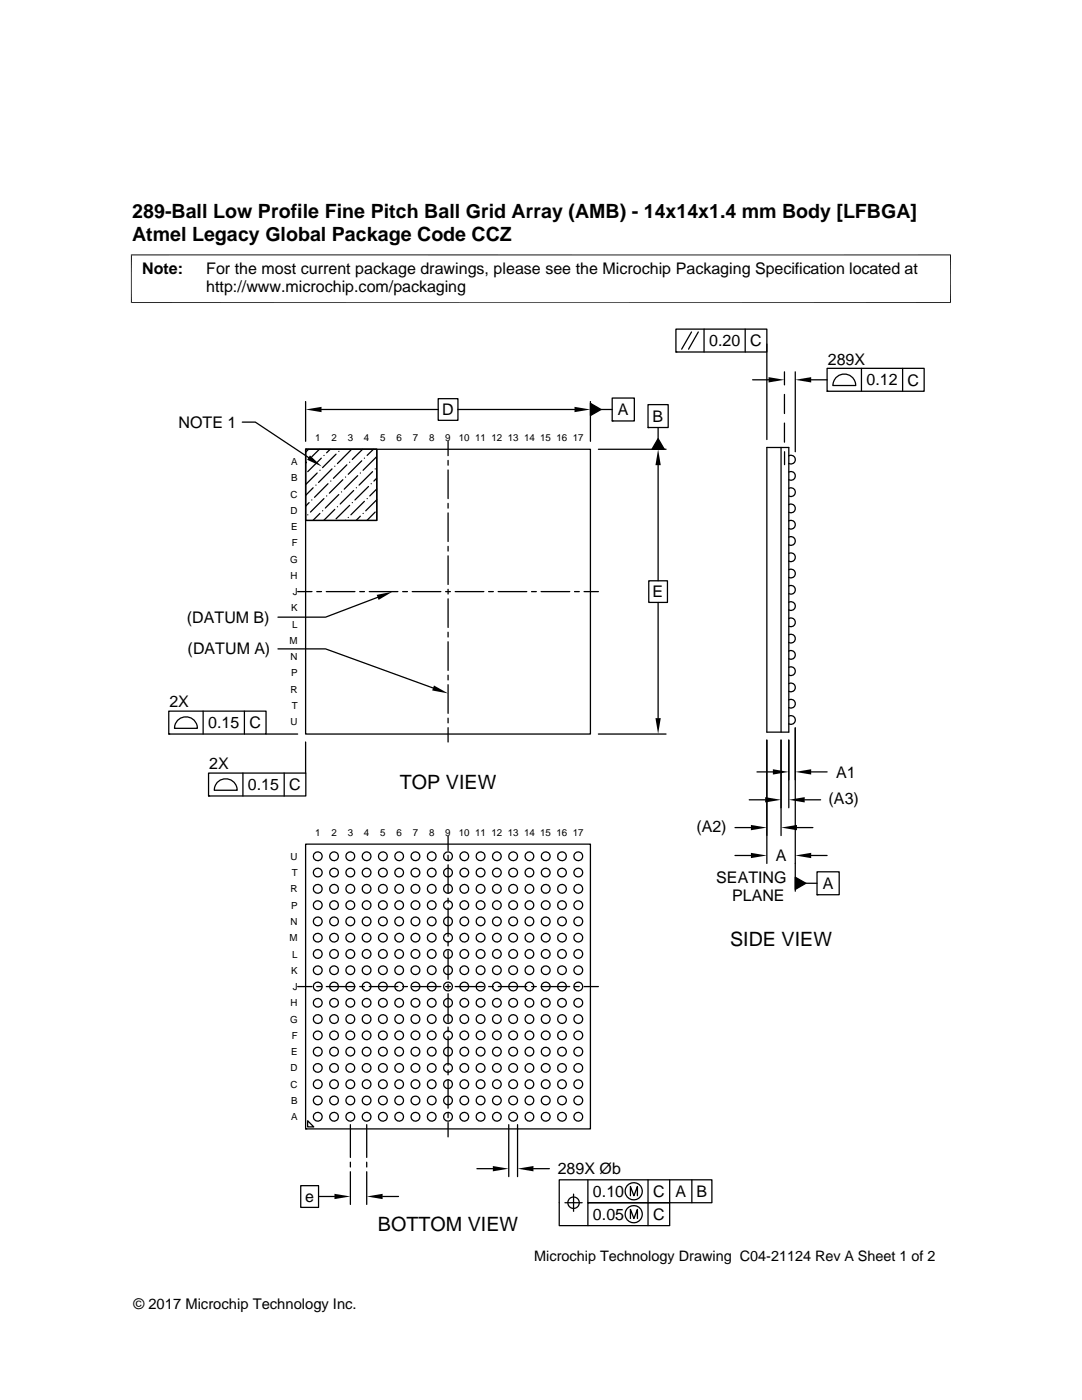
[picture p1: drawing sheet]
<svg xmlns="http://www.w3.org/2000/svg" width="216mm" height="279mm" viewBox="0 0 216 279" stroke-linecap="round" stroke-linejoin="round" font-family="sans-serif">
<g fill="none" stroke="#000" stroke-width=".25">
<path d="M87.4 79.6h4v4.3h-4zM122.2 79.4h4.4v4.6h-4.4zM134.9 65.7h18.1v4.6h-18.1zM134.9 70.3h.1M138 66.3l-2 3.4M139.3 66.3l-1.9 3.4M140.5 65.7v4.6M148.7 65.7v4.6M150.2 75.8h3.2M153 68.7v19M156.5 74.2v2.6M156.5 78.7v3.8"/>
<path d="M158.7 74.2v15.9M161.9 75.8h3.1M165 73.5h19.4v4.6h-19.4zM165 78.1h.1M167 75.2a2.28 2.28 0 0 1 2.4-.3 2.28 2.28 0 0 1 1.4 2h-4.6l.3-1.1zM171.9 73.5v4.6M180.1 73.5v4.6M48.3 84.2h2.6l10.7 7.1M61 89.7h14.2v14.2h-14.2zM61 89.7h56.8v56.8h-56.8zM61 89.7h.1M61 80.1v8"/>
<path d="M61.2 92.2l-.2 .2M61.6 89.7l-.6 .6M61.7 91.7h.1M62.2 99.8h.1M62.5 97.3l-1.5 1.6M63 96.8h.1M63.3 94.4l-2.3 2.3M63.7 89.7l-1.5 1.5M63.8 93.9h.1M64.1 91.4l-2.7 2.7M64.2 81.7h23.2M64.6 99.5l-2.6 2.7"/>
<path d="M64.6 90.9h.1M65.2 99h.1M65.4 96.5l-2.6 2.8M65.9 89.7l-.7 .7M66 96h.1M66.3 93.6l-2.7 2.7M66.8 93h.1M67.1 90.6l-2.7 2.7M67.6 98.7l-2.7 2.7M67.6 90.1h.1M68.1 98.2h.1M68.4 95.7l-2.7 2.7"/>
<path d="M68.9 95.2h.1M69.2 92.8l-2.7 2.7M69.8 92.2h.1M70 89.8l-2.7 2.7M70.6 97.9l-2.7 2.7M71.1 97.3h.1M71.4 94.9l-2.7 2.7M71.9 94.4h.1M72.2 92l-2.7 2.7M72.3 89.7l-2 2M72.7 91.4h.1M73.3 99.5h.1"/>
<path d="M73.5 97.1l-2.7 2.7M74.1 96.5h.1M74.3 94.1l-2.7 2.7M74.5 89.7l-1.2 1.2M74.9 93.6h.1M75.1 91.2l-2.6 2.7M75.2 95.4l-.6 .6M75.2 97.6l-1.4 1.4M75.2 99.7l-2.2 2.2M89.4 88.1v2.8M89.4 91.9v.9M89.4 93.8v5.7"/>
<path d="M91.4 81.7h23.2M117.8 80.5l2.1 1.2-2.1 1.2zM117.8 80.1v8M119.4 89.7h13.5M119.9 81.7h2.3M122.2 84h.1M129.3 80.8h4v4.5h-4zM129.3 85.3h.1M131.3 87.5l1.2 2.2h-2.4zM131.3 85.3v2.2M131.3 92.8v23.1M153 89.3h4.4v56.8h-4.4z"/>
<path d="M155.9 89.3v56.8M156.5 84.4v3.8M156.5 90.1v2.6M157.4 97.5a.88 .88 0 0 1 .9 0 .88 .88 0 0 1 .4 .9 .87 .87 0 0 1-1.3 .6M157.4 94.2h.8a.87 .87 0 0 1 .4 1.2 .87 .87 0 0 1-1.2 .3M157.4 91a.87 .87 0 0 1 1.2 .3 .87 .87 0 0 1-.4 1.2h-.8M59.4 118.1h2.9M61.4 102.7h.1M61.7 100.3l-.7 .7M63.2 118.1h1M63.8 102.5l-1.4 1.4M64.4 101.9h.1"/>
<path d="M65.1 118.1h5.7M66.8 101.7l-2.2 2.2M67.3 101.1h.1M68.9 103.8v.1M69.5 103.3h.1M69.8 100.9l-2.7 2.6M70.3 100.3h.1M71.8 118.1h.9M71.9 103l-.8 .9M72.5 102.5h.1M72.7 100.1l-2.7 2.6M73.7 118.1h5.7"/>
<path d="M74.9 102.2l-1.7 1.7M75.4 119.2l-10.4 4h-9.5M80.3 118.1h1M82.3 118.1h5.7M88.9 118.1h1M89.4 100.5v.9M89.4 102.4v5.7M89.4 109v1M89.4 110.9v5.7M89.4 117.6v1M89.4 119.5v5.7M90.8 118.1h5.7"/>
<path d="M97.5 118.1h.9M99.4 118.1h5.7M106.1 118.1h.9M108 118.1h5.7M114.6 118.1h1M116.5 118.1h2.9M129.5 115.9h3.7v4.3h-3.7zM157.4 116.9h.8a.87 .87 0 0 1 .4 1.2 .87 .87 0 0 1-1.2 .4M157.4 113.7a.87 .87 0 0 1 1.2 .4 .87 .87 0 0 1-.4 1.2l-.8-.1M157.4 110.4a.87 .87 0 0 1 1.3 .8 .87 .87 0 0 1-1.3 .8M157.4 107.2a.87 .87 0 0 1 1.3 .8 .87 .87 0 0 1-1.3 .7M157.4 103.9a.87 .87 0 0 1 1.3 .8 .87 .87 0 0 1-1.3 .8"/>
<path d="M157.4 100.7a.87 .87 0 0 1 1.3 .8 .87 .87 0 0 1-1.3 .7M55.5 129.5h9.5l21.4 7.8M89.4 126.2v.9M89.4 128.1v5.7M89.4 134.7v1M89.4 136.7v5.7M131.3 120.2v23.1M157.4 139.7l.8-.1a.87 .87 0 0 1 .4 1.2 .87 .87 0 0 1-1.2 .4M157.4 136.4a.87 .87 0 0 1 1.2 .4 .87 .87 0 0 1-.4 1.2h-.8M157.4 133.2a.87 .87 0 0 1 1.3 .7 .87 .87 0 0 1-1.3 .8M157.4 129.9a.87 .87 0 0 1 1.3 .8 .87 .87 0 0 1-1.3 .8M157.4 126.7a.87 .87 0 0 1 1.3 .7 .87 .87 0 0 1-1.3 .8"/>
<path d="M157.4 123.4a.87 .87 0 0 1 1.3 .8 .87 .87 0 0 1-1.3 .8M157.4 120.2a.88 .88 0 0 1 .9 .1 .88 .88 0 0 1 .4 .9 .87 .87 0 0 1-1.3 .5M33.7 141.9h19.4v4.6h-19.4zM33.7 146.5h.1M35.6 143.6a2.29 2.29 0 0 1 2.4-.3 2.29 2.29 0 0 1 1.4 2.1h-4.6l.3-1.2zM40.5 141.9v4.6M41.6 154.3h19.4v4.6h-19.4zM41.6 158.9h.1M43.5 156a2.29 2.29 0 0 1 2.5-.4 2.29 2.29 0 0 1 1.3 2.1h-4.5l.3-1.2zM48.5 154.3v4.6M48.8 141.9v4.6M53 146.5h6.4"/>
<path d="M56.7 154.3v4.6M61 148.1v6.2M89.4 143.3v1M89.4 145.2v2.9M119.4 146.5h13.5M149.5 159.6h3.2M151 154.1h3.2M153 147.7v24.6M155.9 147.7v19.1M157.4 142.9a.88 .88 0 0 1 .9 .1 .88 .88 0 0 1 .4 .9 .87 .87 0 0 1-1.3 .5M157.4 147.7v13.5M158.7 145.3v32.6"/>
<path d="M160.6 159.6h3.1M161.9 154.1h3.1M61 168.5h56.8v56.8h-56.8zM89.4 166.9v2.8M89.4 170.7v.9M89.4 172.6v5.7M89.4 179.3v.9M146.7 170.7h3.1M146.7 165.2h3.1M158.7 175.1l2.1 1.2-2.1 1.2zM159 165.2h3.2M160.8 176.3h2.2"/>
<path d="M161.9 170.7h3.1M163 174h4.4v4.6h-4.4zM163 178.6h.1M59.4 196.9h2.9M63.2 196.9h1M65.1 196.9h5.7M71.8 196.9h.9M73.7 196.9h5.7M80.3 196.9h1M82.3 196.9h5.7M88.9 196.9h1M89.4 181.2v5.7"/>
<path d="M89.4 187.8v1M89.4 189.7v5.8M89.4 196.4v1M89.4 198.3v5.7M90.8 196.9h5.7M97.5 196.9h.9M99.4 196.9h5.7M106.1 196.9h.9M108 196.9h5.7M114.6 196.9h1M116.5 196.9h2.9M89.4 205v.9"/>
<path d="M89.4 206.9v5.7M89.4 213.6v.9M89.4 215.5v5.7M60 236.6h3.6v4.4h-3.6zM61 225.3h.1M61.4 223.7l1.2 1.2h-1.2zM63.6 238.8h3.1M69.9 224.5v6.5M69.9 231.9v1M69.9 233.8v6.6M73.2 224.5v6.5M73.2 231.9v1"/>
<path d="M73.2 233.8v6.6M76.3 238.8h3.2M89.4 222.1v1M89.4 224v2.9M95.2 233.2h3.1M101.5 224.5v10.3M103.3 224.5v10.3M106.4 233.2h3.2M114.4 238.3v3.4M117.3 235.5v4.5h16.3v4.6h-22v-9.1h30.4v4.5h-24.7v4.6M125.8 238.6v-1.8l.7 1.8 .7-1.8v1.8M129.3 235.5v9.1"/>
<path d="M133.6 235.5v4.5M138 235.5v4.5M112.7 240h3.5M125.8 243.2v-1.8l.7 1.8 .7-1.8v1.8"/>
<circle cx="63.4" cy="177.4" r=".88"/>
<circle cx="63.4" cy="170.9" r=".88"/>
<circle cx="63.4" cy="174.1" r=".87"/>
<circle cx="66.6" cy="170.9" r=".87"/>
<circle cx="66.6" cy="177.4" r=".87"/>
<circle cx="66.7" cy="174.1" r=".87"/>
<circle cx="69.9" cy="170.9" r=".88"/>
<circle cx="69.9" cy="177.4" r=".88"/>
<circle cx="69.9" cy="174.1" r=".87"/>
<circle cx="73.1" cy="177.4" r=".87"/>
<circle cx="73.1" cy="170.9" r=".87"/>
<circle cx="73.2" cy="174.1" r=".87"/>
<circle cx="76.4" cy="170.9" r=".88"/>
<circle cx="76.4" cy="177.4" r=".88"/>
<circle cx="76.4" cy="174.1" r=".87"/>
<circle cx="79.6" cy="170.9" r=".87"/>
<circle cx="79.6" cy="177.4" r=".87"/>
<circle cx="79.7" cy="174.1" r=".87"/>
<circle cx="82.9" cy="170.9" r=".88"/>
<circle cx="82.9" cy="177.4" r=".88"/>
<circle cx="82.9" cy="174.1" r=".87"/>
<circle cx="86.1" cy="177.4" r=".87"/>
<circle cx="86.1" cy="170.9" r=".87"/>
<circle cx="86.1" cy="174.1" r=".87"/>
<circle cx="89.4" cy="170.9" r=".88"/>
<circle cx="89.4" cy="177.4" r=".88"/>
<circle cx="89.4" cy="174.1" r=".87"/>
<circle cx="92.6" cy="177.4" r=".87"/>
<circle cx="92.6" cy="170.9" r=".87"/>
<circle cx="92.6" cy="174.1" r=".87"/>
<circle cx="95.9" cy="177.4" r=".88"/>
<circle cx="95.9" cy="170.9" r=".88"/>
<circle cx="95.9" cy="174.1" r=".87"/>
<circle cx="99.1" cy="177.4" r=".87"/>
<circle cx="99.1" cy="170.9" r=".87"/>
<circle cx="99.1" cy="174.1" r=".87"/>
<circle cx="102.4" cy="170.9" r=".88"/>
<circle cx="102.4" cy="177.4" r=".88"/>
<circle cx="102.4" cy="174.1" r=".87"/>
<circle cx="105.6" cy="177.4" r=".87"/>
<circle cx="105.6" cy="170.9" r=".87"/>
<circle cx="105.6" cy="174.1" r=".87"/>
<circle cx="108.9" cy="177.4" r=".88"/>
<circle cx="108.9" cy="170.9" r=".88"/>
<circle cx="108.9" cy="174.1" r=".87"/>
<circle cx="112.1" cy="170.9" r=".88"/>
<circle cx="112.1" cy="177.4" r=".88"/>
<circle cx="112.1" cy="174.1" r=".87"/>
<circle cx="115.4" cy="170.9" r=".88"/>
<circle cx="115.4" cy="177.4" r=".88"/>
<circle cx="115.4" cy="174.1" r=".87"/>
<circle cx="63.4" cy="183.9" r=".88"/>
<circle cx="63.4" cy="190.4" r=".88"/>
<circle cx="63.4" cy="196.9" r=".88"/>
<circle cx="63.4" cy="193.6" r=".87"/>
<circle cx="63.4" cy="180.6" r=".87"/>
<circle cx="63.4" cy="187.1" r=".87"/>
<circle cx="66.6" cy="183.9" r=".87"/>
<circle cx="66.6" cy="196.9" r=".87"/>
<circle cx="66.6" cy="190.4" r=".87"/>
<circle cx="66.7" cy="180.6" r=".87"/>
<circle cx="66.7" cy="187.1" r=".87"/>
<circle cx="66.7" cy="193.6" r=".87"/>
<circle cx="69.9" cy="196.9" r=".88"/>
<circle cx="69.9" cy="183.9" r=".88"/>
<circle cx="69.9" cy="190.4" r=".88"/>
<circle cx="69.9" cy="193.6" r=".87"/>
<circle cx="69.9" cy="187.1" r=".87"/>
<circle cx="69.9" cy="180.6" r=".87"/>
<circle cx="73.1" cy="196.9" r=".87"/>
<circle cx="73.1" cy="183.9" r=".87"/>
<circle cx="73.1" cy="190.4" r=".87"/>
<circle cx="73.2" cy="180.6" r=".87"/>
<circle cx="73.2" cy="193.6" r=".87"/>
<circle cx="73.2" cy="187.1" r=".87"/>
<circle cx="76.4" cy="190.4" r=".88"/>
<circle cx="76.4" cy="196.9" r=".88"/>
<circle cx="76.4" cy="183.9" r=".88"/>
<circle cx="76.4" cy="180.6" r=".87"/>
<circle cx="76.4" cy="193.6" r=".87"/>
<circle cx="76.4" cy="187.1" r=".87"/>
<circle cx="79.6" cy="196.9" r=".87"/>
<circle cx="79.6" cy="190.4" r=".87"/>
<circle cx="79.6" cy="183.9" r=".87"/>
<circle cx="79.7" cy="187.1" r=".87"/>
<circle cx="79.7" cy="180.6" r=".87"/>
<circle cx="79.7" cy="193.6" r=".87"/>
<circle cx="82.9" cy="196.9" r=".88"/>
<circle cx="82.9" cy="183.9" r=".88"/>
<circle cx="82.9" cy="190.4" r=".88"/>
<circle cx="82.9" cy="187.1" r=".87"/>
<circle cx="82.9" cy="193.6" r=".87"/>
<circle cx="82.9" cy="180.6" r=".87"/>
<circle cx="86.1" cy="196.9" r=".87"/>
<circle cx="86.1" cy="190.4" r=".87"/>
<circle cx="86.1" cy="183.9" r=".87"/>
<circle cx="86.1" cy="193.6" r=".87"/>
<circle cx="86.1" cy="187.1" r=".87"/>
<circle cx="86.1" cy="180.6" r=".87"/>
<circle cx="89.4" cy="183.9" r=".88"/>
<circle cx="89.4" cy="196.9" r=".88"/>
<circle cx="89.4" cy="190.4" r=".88"/>
<circle cx="89.4" cy="193.6" r=".87"/>
<circle cx="89.4" cy="187.1" r=".87"/>
<circle cx="89.4" cy="180.6" r=".87"/>
<circle cx="92.6" cy="190.4" r=".87"/>
<circle cx="92.6" cy="196.9" r=".87"/>
<circle cx="92.6" cy="183.9" r=".87"/>
<circle cx="92.6" cy="193.6" r=".87"/>
<circle cx="92.6" cy="180.6" r=".87"/>
<circle cx="92.6" cy="187.1" r=".87"/>
<circle cx="95.9" cy="183.9" r=".88"/>
<circle cx="95.9" cy="196.9" r=".88"/>
<circle cx="95.9" cy="190.4" r=".88"/>
<circle cx="95.9" cy="180.6" r=".87"/>
<circle cx="95.9" cy="193.6" r=".87"/>
<circle cx="95.9" cy="187.1" r=".87"/>
<circle cx="99.1" cy="190.4" r=".87"/>
<circle cx="99.1" cy="183.9" r=".87"/>
<circle cx="99.1" cy="196.9" r=".87"/>
<circle cx="99.1" cy="187.1" r=".87"/>
<circle cx="99.1" cy="180.6" r=".87"/>
<circle cx="99.1" cy="193.6" r=".87"/>
<circle cx="102.4" cy="183.9" r=".88"/>
<circle cx="102.4" cy="196.9" r=".88"/>
<circle cx="102.4" cy="190.4" r=".88"/>
<circle cx="102.4" cy="180.6" r=".87"/>
<circle cx="102.4" cy="193.6" r=".87"/>
<circle cx="102.4" cy="187.1" r=".87"/>
<circle cx="105.6" cy="196.9" r=".87"/>
<circle cx="105.6" cy="190.4" r=".87"/>
<circle cx="105.6" cy="183.9" r=".87"/>
<circle cx="105.6" cy="187.1" r=".87"/>
<circle cx="105.6" cy="180.6" r=".87"/>
<circle cx="105.6" cy="193.6" r=".87"/>
<circle cx="108.9" cy="183.9" r=".88"/>
<circle cx="108.9" cy="196.9" r=".88"/>
<circle cx="108.9" cy="190.4" r=".88"/>
<circle cx="108.9" cy="187.1" r=".87"/>
<circle cx="108.9" cy="180.6" r=".87"/>
<circle cx="108.9" cy="193.6" r=".87"/>
<circle cx="112.1" cy="190.4" r=".88"/>
<circle cx="112.1" cy="183.9" r=".88"/>
<circle cx="112.1" cy="196.9" r=".88"/>
<circle cx="112.1" cy="180.6" r=".87"/>
<circle cx="112.1" cy="187.1" r=".87"/>
<circle cx="112.1" cy="193.6" r=".87"/>
<circle cx="115.4" cy="183.9" r=".88"/>
<circle cx="115.4" cy="190.4" r=".88"/>
<circle cx="115.4" cy="196.9" r=".88"/>
<circle cx="115.4" cy="180.6" r=".87"/>
<circle cx="115.4" cy="187.1" r=".87"/>
<circle cx="115.4" cy="193.6" r=".87"/>
<circle cx="63.4" cy="209.9" r=".88"/>
<circle cx="63.4" cy="203.4" r=".88"/>
<circle cx="63.4" cy="216.4" r=".88"/>
<circle cx="63.4" cy="206.6" r=".87"/>
<circle cx="63.4" cy="200.1" r=".87"/>
<circle cx="63.4" cy="213.1" r=".87"/>
<circle cx="63.4" cy="219.6" r=".87"/>
<circle cx="66.6" cy="209.9" r=".87"/>
<circle cx="66.6" cy="203.4" r=".87"/>
<circle cx="66.6" cy="216.4" r=".87"/>
<circle cx="66.7" cy="219.6" r=".87"/>
<circle cx="66.7" cy="213.1" r=".87"/>
<circle cx="66.7" cy="200.1" r=".87"/>
<circle cx="66.7" cy="206.6" r=".87"/>
<circle cx="69.9" cy="209.9" r=".88"/>
<circle cx="69.9" cy="203.4" r=".88"/>
<circle cx="69.9" cy="216.4" r=".88"/>
<circle cx="69.9" cy="213.1" r=".87"/>
<circle cx="69.9" cy="206.6" r=".87"/>
<circle cx="69.9" cy="200.1" r=".87"/>
<circle cx="69.9" cy="219.6" r=".87"/>
<circle cx="73.1" cy="209.9" r=".87"/>
<circle cx="73.1" cy="203.4" r=".87"/>
<circle cx="73.1" cy="216.4" r=".87"/>
<circle cx="73.2" cy="219.6" r=".87"/>
<circle cx="73.2" cy="206.6" r=".87"/>
<circle cx="73.2" cy="200.1" r=".87"/>
<circle cx="73.2" cy="213.1" r=".87"/>
<circle cx="76.4" cy="203.4" r=".88"/>
<circle cx="76.4" cy="216.4" r=".88"/>
<circle cx="76.4" cy="209.9" r=".88"/>
<circle cx="76.4" cy="206.6" r=".87"/>
<circle cx="76.4" cy="200.1" r=".87"/>
<circle cx="76.4" cy="213.1" r=".87"/>
<circle cx="76.4" cy="219.6" r=".87"/>
<circle cx="79.6" cy="216.4" r=".87"/>
<circle cx="79.6" cy="203.4" r=".87"/>
<circle cx="79.6" cy="209.9" r=".87"/>
<circle cx="79.7" cy="219.6" r=".87"/>
<circle cx="79.7" cy="200.1" r=".87"/>
<circle cx="79.7" cy="213.1" r=".87"/>
<circle cx="79.7" cy="206.6" r=".87"/>
<circle cx="82.9" cy="209.9" r=".88"/>
<circle cx="82.9" cy="203.4" r=".88"/>
<circle cx="82.9" cy="216.4" r=".88"/>
<circle cx="82.9" cy="213.1" r=".87"/>
<circle cx="82.9" cy="200.1" r=".87"/>
<circle cx="82.9" cy="206.6" r=".87"/>
<circle cx="82.9" cy="219.6" r=".87"/>
<circle cx="86.1" cy="209.9" r=".87"/>
<circle cx="86.1" cy="203.4" r=".87"/>
<circle cx="86.1" cy="216.4" r=".87"/>
<circle cx="86.1" cy="219.6" r=".87"/>
<circle cx="86.1" cy="206.6" r=".87"/>
<circle cx="86.1" cy="200.1" r=".87"/>
<circle cx="86.1" cy="213.1" r=".87"/>
<circle cx="89.4" cy="216.4" r=".88"/>
<circle cx="89.4" cy="209.9" r=".88"/>
<circle cx="89.4" cy="203.4" r=".88"/>
<circle cx="89.4" cy="200.1" r=".87"/>
<circle cx="89.4" cy="213.1" r=".87"/>
<circle cx="89.4" cy="206.6" r=".87"/>
<circle cx="89.4" cy="219.6" r=".87"/>
<circle cx="92.6" cy="209.9" r=".87"/>
<circle cx="92.6" cy="216.4" r=".87"/>
<circle cx="92.6" cy="203.4" r=".87"/>
<circle cx="92.6" cy="219.6" r=".87"/>
<circle cx="92.6" cy="200.1" r=".87"/>
<circle cx="92.6" cy="213.1" r=".87"/>
<circle cx="92.6" cy="206.6" r=".87"/>
<circle cx="95.9" cy="216.4" r=".88"/>
<circle cx="95.9" cy="209.9" r=".88"/>
<circle cx="95.9" cy="203.4" r=".88"/>
<circle cx="95.9" cy="213.1" r=".87"/>
<circle cx="95.9" cy="206.6" r=".87"/>
<circle cx="95.9" cy="200.1" r=".87"/>
<circle cx="95.9" cy="219.6" r=".87"/>
<circle cx="99.1" cy="209.9" r=".87"/>
<circle cx="99.1" cy="203.4" r=".87"/>
<circle cx="99.1" cy="216.4" r=".87"/>
<circle cx="99.1" cy="219.6" r=".87"/>
<circle cx="99.1" cy="213.1" r=".87"/>
<circle cx="99.1" cy="200.1" r=".87"/>
<circle cx="99.1" cy="206.6" r=".87"/>
<circle cx="102.4" cy="216.4" r=".88"/>
<circle cx="102.4" cy="209.9" r=".88"/>
<circle cx="102.4" cy="203.4" r=".88"/>
<circle cx="102.4" cy="213.1" r=".87"/>
<circle cx="102.4" cy="206.6" r=".87"/>
<circle cx="102.4" cy="200.1" r=".87"/>
<circle cx="102.4" cy="219.6" r=".87"/>
<circle cx="105.6" cy="209.9" r=".87"/>
<circle cx="105.6" cy="216.4" r=".87"/>
<circle cx="105.6" cy="203.4" r=".87"/>
<circle cx="105.6" cy="219.6" r=".87"/>
<circle cx="105.6" cy="213.1" r=".87"/>
<circle cx="105.6" cy="200.1" r=".87"/>
<circle cx="105.6" cy="206.6" r=".87"/>
<circle cx="108.9" cy="209.9" r=".88"/>
<circle cx="108.9" cy="203.4" r=".88"/>
<circle cx="108.9" cy="216.4" r=".88"/>
<circle cx="108.9" cy="200.1" r=".87"/>
<circle cx="108.9" cy="206.6" r=".87"/>
<circle cx="108.9" cy="213.1" r=".87"/>
<circle cx="108.9" cy="219.6" r=".87"/>
<circle cx="112.1" cy="203.4" r=".88"/>
<circle cx="112.1" cy="216.4" r=".88"/>
<circle cx="112.1" cy="209.9" r=".88"/>
<circle cx="112.1" cy="219.6" r=".87"/>
<circle cx="112.1" cy="206.6" r=".87"/>
<circle cx="112.1" cy="213.1" r=".87"/>
<circle cx="112.1" cy="200.1" r=".87"/>
<circle cx="115.4" cy="209.9" r=".88"/>
<circle cx="115.4" cy="216.4" r=".88"/>
<circle cx="115.4" cy="203.4" r=".88"/>
<circle cx="115.4" cy="213.1" r=".87"/>
<circle cx="115.4" cy="200.1" r=".87"/>
<circle cx="115.4" cy="206.6" r=".87"/>
<circle cx="115.4" cy="219.6" r=".87"/>
<circle cx="63.4" cy="222.9" r=".88"/>
<circle cx="66.6" cy="222.9" r=".87"/>
<circle cx="69.9" cy="222.9" r=".88"/>
<circle cx="73.1" cy="222.9" r=".87"/>
<circle cx="76.4" cy="222.9" r=".88"/>
<circle cx="79.6" cy="222.9" r=".87"/>
<circle cx="82.9" cy="222.9" r=".88"/>
<circle cx="86.1" cy="222.9" r=".87"/>
<circle cx="89.4" cy="222.9" r=".88"/>
<circle cx="92.6" cy="222.9" r=".87"/>
<circle cx="95.9" cy="222.9" r=".88"/>
<circle cx="99.1" cy="222.9" r=".87"/>
<circle cx="102.4" cy="222.9" r=".88"/>
<circle cx="105.6" cy="222.9" r=".87"/>
<circle cx="108.9" cy="222.9" r=".88"/>
<circle cx="112.1" cy="222.9" r=".88"/>
<circle cx="115.4" cy="222.9" r=".88"/>
<circle cx="126.5" cy="237.7" r="1.71"/>
<circle cx="114.4" cy="240" r="1.14"/>
<circle cx="126.5" cy="242.3" r="1.71"/>
</g>
<g fill="#000">
<path d="M153.4 75.3l3.1 .5-3.1 .5zM158.7 75.8l3.2-.5v1zM61.8 90.9l2.4 2.2-2.9-1.3zM61 81.7l3.2-.5v1.1zM114.6 81.2l3.2 .5-3.2 .6zM117.8 80.5l2.1 1.2-2.1 1.2zM131.3 89.7l.5 3.1h-1zM131.3 87.5l1.2 2.2h-2.4zM75.2 118.7l3.1-.6-2.8 1.6zM86.6 136.8l2.8 1.6-3.2-.6zM130.8 143.3h1l-.5 3.2zM152.7 159.1l3.2 .5-3.2 .5z"/>
<path d="M154.2 153.5l3.2 .6-3.2 .5zM157.4 159.6l3.2-.5v1zM158.7 154.1l3.2-.6v1.1zM149.8 170.2l3.2 .5-3.2 .6zM149.8 164.6l3.2 .6-3.2 .5zM158.7 175.1l2.1 1.2-2.1 1.2zM155.9 165.2l3.1-.6v1.1zM158.7 170.7l3.2-.5v1.1zM66.7 238.3l3.2 .5-3.2 .5zM73.2 238.8l3.1-.5v1zM98.3 232.7l3.2 .5-3.2 .6zM103.3 233.2l3.1-.5v1.1z"/>
</g>
<path d="M26.1 50.9h163.7M26.2 50.8v9.7M189.7 50.8v9.7M26.1 60.4h163.7" fill="none" stroke="#000" stroke-width=".2"/>
<g font-size="3.9">
<text x="26.4" y="43.5">289-Ball Low Profile Fine Pitch Ball Grid Array (AMB) - 14x14x1.4 mm Body [LFBGA]</text>
<text x="26.4" y="48">Atmel Legacy Global Package Code CCZ</text>
<text x="79.8" y="157.4">TOP VIEW</text>
<text x="145.7" y="188.8">SIDE VIEW</text>
<text x="75.4" y="245.8">BOTTOM VIEW</text>
</g>
<g font-size="3.2">
<text x="28.4" y="54.6">Note:</text>
<text x="41.1" y="58.3">http://www.microchip.com/packaging</text>
<text x="41.1" y="54.6">For the most current package drawings, please see the Microchip Packaging Specification located at</text>
<text x="141.5" y="69.1">0.20</text>
<text x="149.7" y="69.1">C</text>
<text x="165.2" y="72.7">289X</text>
<text x="172.9" y="76.9">0.12</text>
<text x="181.1" y="76.9">C</text>
<text x="88.2" y="82.9">D</text>
<text x="123.3" y="82.9">A</text>
<text x="35.6" y="85.4">NOTE 1</text>
<text x="130.2" y="84.2">B</text>
<text x="130.2" y="119.2">E</text>
<text x="37.3" y="124.3">(DATUM B)</text>
<text x="37.4" y="130.6">(DATUM A)</text>
<text x="33.8" y="141.1">2X</text>
<text x="41.5" y="145.3">0.15</text>
<text x="49.8" y="145.4">C</text>
<text x="41.7" y="153.5">2X</text>
<text x="166.8" y="155.2">A1</text>
<text x="49.5" y="157.7">0.15</text>
<text x="57.7" y="157.7">C</text>
<text x="165.3" y="160.4">(A3)</text>
<text x="139" y="166">(A2)</text>
<text x="154.8" y="171.9">A</text>
<text x="142.9" y="176.2">SEATING</text>
<text x="146.1" y="179.8">PLANE</text>
<text x="164.2" y="177.4">A</text>
<text x="60.9" y="239.9">e</text>
<text x="111.3" y="234.3">289X Øb</text>
<text x="118.3" y="238.9">0.10</text>
<text x="130.3" y="238.9">C</text>
<text x="134.8" y="238.9">A</text>
<text x="139" y="238.9">B</text>
<text x="118.3" y="243.5">0.05</text>
<text x="130.3" y="243.5">C</text>
</g>
<g font-size="2.9">
<text x="106.6" y="251.7">Microchip Technology Drawing C04-21124 Rev A Sheet 1 of 2</text>
<text x="26.6" y="261.3">© 2017 Microchip Technology Inc.</text>
</g>
<g font-size="1.9">
<text x="62.9" y="88.1">1</text>
<text x="66.1" y="88.1">2</text>
<text x="69.4" y="88.1">3</text>
<text x="72.6" y="88.1">4</text>
<text x="75.9" y="88.1">5</text>
<text x="79.1" y="88.1">6</text>
<text x="82.4" y="88.1">7</text>
<text x="85.6" y="88.1">8</text>
<text x="88.9" y="88.1">9</text>
<text x="91.6" y="88.1">10 11 12 13 14 15 16 17</text>
<text x="58.1" y="92.8">A</text>
<text x="58" y="99.3">C</text>
<text x="58.1" y="96">B</text>
<text x="58" y="102.5">D</text>
<text x="58.1" y="105.8">E</text>
<text x="57.9" y="112.3">G</text>
<text x="58.2" y="109">F</text>
<text x="58" y="115.5">H</text>
<text x="58.4" y="118.8">J</text>
<text x="58.1" y="122">K</text>
<text x="58.3" y="125.3">L</text>
<text x="57.8" y="128.5">M</text>
<text x="58" y="131.8">N</text>
<text x="58.1" y="135">P</text>
<text x="58" y="138.3">R</text>
<text x="58.2" y="141.5">T</text>
<text x="58" y="144.7">U</text>
<text x="62.9" y="166.9">1</text>
<text x="66.1" y="166.9">2</text>
<text x="69.4" y="166.9">3</text>
<text x="72.6" y="166.9">4</text>
<text x="75.9" y="166.9">5</text>
<text x="79.1" y="166.9">6</text>
<text x="82.4" y="166.9">7</text>
<text x="85.6" y="166.9">8</text>
<text x="88.9" y="166.9">9</text>
<text x="91.6" y="166.9">10 11 12 13 14 15 16 17</text>
<text x="58" y="171.6">U</text>
<text x="58" y="178.1">R</text>
<text x="58.2" y="174.9">T</text>
<text x="58" y="184.6">N</text>
<text x="58.1" y="181.3">P</text>
<text x="57.8" y="187.8">M</text>
<text x="58.3" y="191.1">L</text>
<text x="58.1" y="194.3">K</text>
<text x="58.4" y="197.5">J</text>
<text x="58" y="200.8">H</text>
<text x="57.9" y="204.1">G</text>
<text x="58.2" y="207.3">F</text>
<text x="58" y="213.8">D</text>
<text x="58.1" y="210.6">E</text>
<text x="58" y="217.1">C</text>
<text x="58.1" y="220.3">B</text>
<text x="58.1" y="223.6">A</text>
</g>
</svg>
